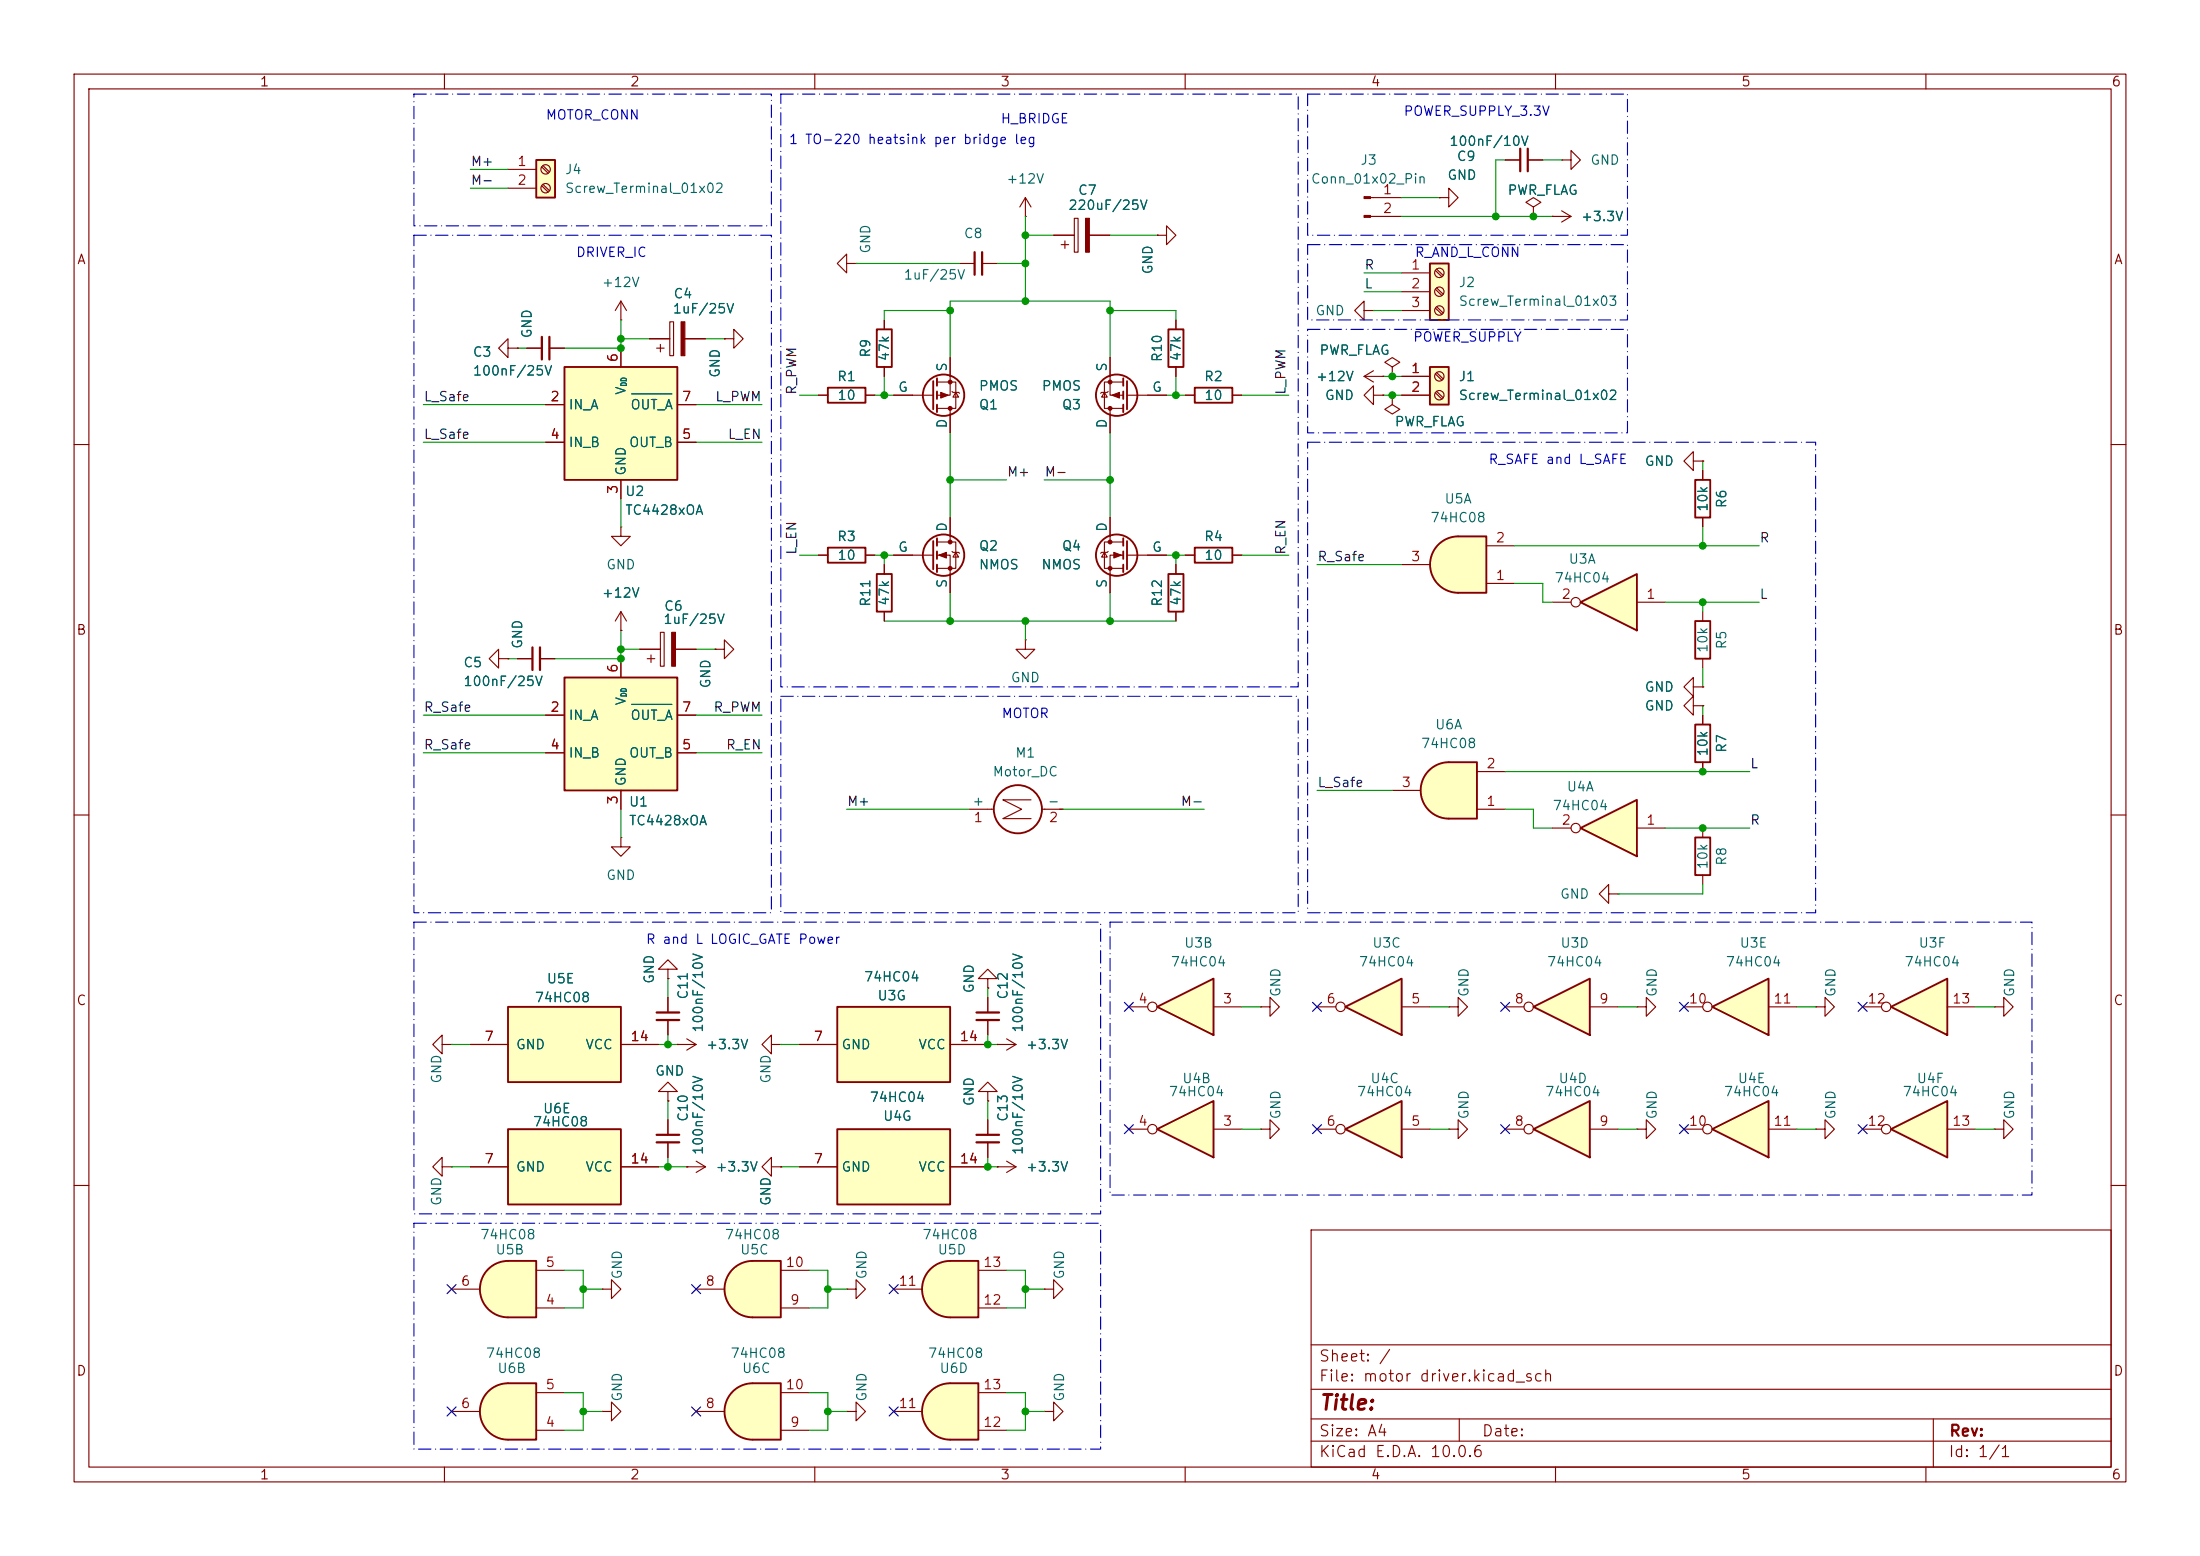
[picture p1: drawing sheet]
<svg xmlns="http://www.w3.org/2000/svg" width="297mm" height="210mm" viewBox="0 0 297 210" stroke-linecap="round" stroke-linejoin="round" font-family="sans-serif">
<g fill="none" stroke="#840000" stroke-width=".15">
<path d="M10 10h277v190h-277zM12 12h273v186h-273zM60 10v2M110 10v2M160 10v2M210 10v2M260 10v2M10 60h2M285 60h2M10 110h2M285 110h2M10 160h2"/>
<path d="M81.3 174h1.2v-1.3l1.3 1.3-1.3 1.3v-1.3M81.3 174h.1M177 166h108v32h-108zM285 160h2M60 198v2M110 198v2M160 198v2M177 194.5h108M177 191.5h108M177 187.5h108M177 181.5h108M197 191.5v3"/>
<path d="M210 198v2M260 198v2M261 191.5v6.5"/>
</g>
<path d="M76.2 91.4h15.2v15.3h-15.2z" fill="#ffffc2"/>
<path d="M76.2 91.4h15.2v15.3h-15.2z" fill="none" stroke="#840000" stroke-width=".25"/>
<g fill="none" stroke="#840000" stroke-width=".15">
<path d="M67.3 88.9v-1.3l-1.3 1.3 1.3 1.3v-1.3h1.3M68.6 88.9h.1M69.8 88.9h2.1M72.9 88.9h2M73.7 96.5h2.5M83.8 88.9v2.5M91.4 96.5h2.6M96.5 87.6h1.3v-1.2l1.3 1.2-1.3 1.3v-1.3M96.5 87.6h.1M73.7 101.6h2.5M83.8 113v1.3h1.3l-1.3 1.3-1.3-1.3h1.3M83.8 113h.1"/>
<path d="M83.8 106.7v2.5M91.4 101.6h2.6"/>
</g>
<path d="M85.3 95.1h5.4" fill="none" stroke="#006464" stroke-width=".15"/>
<path d="M71.9 87.4v3M72.9 87.4v3" fill="none" stroke="#840000" stroke-width=".3"/>
<path d="M98.9 187.8a3.8 3.8 0 0 1 2.7-1.1v7.6a3.8 3.8 0 0 1-3.5-2.3 3.8 3.8 0 0 1 .8-4.2z" fill="#ffffc2" stroke="#ffffc2" stroke-width=".14"/>
<path d="M101.6 186.7h3.8v7.6h-3.8z" fill="#ffffc2"/>
<path d="M98.9 187.8a3.8 3.8 0 0 1 2.7-1.1h3.8v7.6h-3.8a3.8 3.8 0 0 1-3.5-2.3 3.8 3.8 0 0 1 .8-4.2z" fill="none" stroke="#840000" stroke-width=".25"/>
<path d="M94 190.5h3.8M105.4 193h3.8M105.4 188h3.8" fill="none" stroke="#840000" stroke-width=".15"/>
<path d="M125.6 187.8a3.8 3.8 0 0 1 2.7-1.1v7.6a3.8 3.8 0 0 1-3.5-2.3 3.8 3.8 0 0 1 .8-4.2z" fill="#ffffc2" stroke="#ffffc2" stroke-width=".14"/>
<path d="M128.3 186.7h3.8v7.6h-3.8z" fill="#ffffc2"/>
<path d="M125.6 187.8a3.8 3.8 0 0 1 2.7-1.1h3.8v7.6h-3.8a3.8 3.8 0 0 1-3.5-2.3 3.8 3.8 0 0 1 .8-4.2z" fill="none" stroke="#840000" stroke-width=".25"/>
<path d="M120.6 190.5h3.9M132.1 193h3.8M132.1 188h3.8M141 190.5h1.2v-1.3l1.3 1.3-1.3 1.3v-1.3M141 190.5h.1" fill="none" stroke="#840000" stroke-width=".15"/>
<path d="M65.9 187.8a3.8 3.8 0 0 1 2.7-1.1v7.6a3.8 3.8 0 0 1-3.5-2.3 3.8 3.8 0 0 1 .8-4.2z" fill="#ffffc2" stroke="#ffffc2" stroke-width=".14"/>
<path d="M68.6 186.7h3.8v7.6h-3.8z" fill="#ffffc2"/>
<path d="M65.9 187.8a3.8 3.8 0 0 1 2.7-1.1h3.8v7.6h-3.8a3.8 3.8 0 0 1-3.5-2.3 3.8 3.8 0 0 1 .8-4.2z" fill="none" stroke="#840000" stroke-width=".25"/>
<path d="M61 190.5h3.8M72.4 193h3.8M72.4 188h3.8" fill="none" stroke="#840000" stroke-width=".15"/>
<path d="M65.9 171.3a3.8 3.8 0 0 1 2.7-1.1v7.6a3.8 3.8 0 0 1-3.5-2.4 3.8 3.8 0 0 1 .8-4.1z" fill="#ffffc2" stroke="#ffffc2" stroke-width=".14"/>
<path d="M68.6 170.2h3.8v7.6h-3.8z" fill="#ffffc2"/>
<path d="M65.9 171.3a3.8 3.8 0 0 1 2.7-1.1h3.8v7.6h-3.8a3.8 3.8 0 0 1-3.5-2.4 3.8 3.8 0 0 1 .8-4.1z" fill="none" stroke="#840000" stroke-width=".25"/>
<g fill="none" stroke="#840000" stroke-width=".15">
<path d="M86.4 87.6h2.8M87.4 88.9h1M87.9 88.4v1M89.2 85.3h.5v4.6h-.5zM91.2 87.6h2.8M59.7 157.5v-1.3l-1.3 1.3 1.3 1.3v-1.3h1.3M59.7 141v-1.3l-1.3 1.3 1.3 1.2v-1.2h1.3M61 157.5h.1M61 141h.1M61 174h3.8M72.4 176.5h3.8M72.4 171.5h3.8"/>
<path d="M81.3 190.5h1.2v-1.3l1.3 1.3-1.3 1.3v-1.3M81.3 190.5h.1"/>
</g>
<path d="M90.7 85.3h.5v4.6h-.5z" fill="#840000" stroke="#840000" stroke-width=".15"/>
<path d="M68.6 152.4h15.2v10.2h-15.2z" fill="#ffffc2"/>
<path d="M68.6 152.4h15.2v10.2h-15.2z" fill="none" stroke="#840000" stroke-width=".25"/>
<path d="M90.2 134.6v2.1M90.2 137.7v2M63.5 157.5h5.1M83.8 157.5h5.1M90.2 151.1v2.1M90.2 154.2v2" fill="none" stroke="#840000" stroke-width=".15"/>
<path d="M88.6 137.7h3.1M88.6 136.7h3.1M88.6 154.2h3.1M88.6 153.2h3.1" fill="none" stroke="#840000" stroke-width=".3"/>
<path d="M68.6 135.9h15.2v10.2h-15.2z" fill="#ffffc2"/>
<path d="M68.6 135.9h15.2v10.2h-15.2z" fill="none" stroke="#840000" stroke-width=".25"/>
<g fill="none" stroke="#840000" stroke-width=".15">
<path d="M138.4 29.2h.1M138.4 26.7l-.7 1.2M138.4 26.7l.8 1.2M138.4 26.7v2.5M90.2 130.8h1.2l-1.2-1.3-1.3 1.3h1.3v1.3M90.2 132.1h.1M133.3 134.6v2.1M133.3 137.7v2M63.5 141h5.1M83.8 141h5.1M90.2 147.3h1.2l-1.2-1.2-1.3 1.2h1.3v1.3M90.2 148.6h.1"/>
<path d="M134.6 141h.1M134.6 141h2.6M135.9 140.2l1.3 .8M137.2 141l-1.3 .7M170.2 152.4h1.2v-1.3l1.3 1.3-1.3 1.3v-1.3M170.2 152.4h.1"/>
</g>
<path d="M131.8 137.7h3.1M131.8 136.7h3.1" fill="none" stroke="#840000" stroke-width=".3"/>
<path d="M113 135.9h15.3v10.2h-15.3z" fill="#ffffc2"/>
<path d="M113 135.9h15.3v10.2h-15.3z" fill="none" stroke="#840000" stroke-width=".25"/>
<path d="M107.9 141h5.1M128.3 141h5" fill="none" stroke="#840000" stroke-width=".15"/>
<path d="M113 152.4h15.3v10.2h-15.3z" fill="#ffffc2"/>
<g fill="none" stroke="#840000" stroke-width=".25">
<path d="M111.8 73.9h5v2h-5zM118.4 77.5h2v5.1h-2zM113 152.4h15.3v10.2h-15.3z"/>
<circle cx="137.4" cy="109.2" r="3.3"/>
</g>
<g fill="none" stroke="#840000" stroke-width=".15">
<path d="M142.2 31.8h2.8M143.3 33h1M143.8 32.5v1M145 29.5h.5v4.5h-.5zM147.1 31.8h2.8M156.2 31.8h1.3v-1.3l1.2 1.3-1.2 1.2v-1.2M156.2 31.8h.1M83.8 71.1v1.3h1.3l-1.3 1.3-1.3-1.3h1.3M83.8 71.1h.1M110.5 74.9h1.3M116.8 74.9h1.3M119.4 76.2v1.3"/>
<path d="M119.4 82.6v1.2M138.4 86.4v1.2h1.3l-1.3 1.3-1.2-1.3h1.2M138.4 86.4h.1M130.8 109.2h3.4M139.2 108h-3.8l2.5 1.2-2.5 1.3h3.8M140.7 109.2h2.8M133.3 132.1h1.3l-1.3-1.3-1.2 1.3h1.2v1.3M133.3 133.4h.1M107.9 157.5h5.1M128.3 157.5h5M133.3 147.3h1.3l-1.3-1.2-1.2 1.2h1.2v1.3M133.3 148.6h.1"/>
<path d="M133.3 151.1v2.1M133.3 154.2v2M134.6 157.5h.1M134.6 157.5h2.6M135.9 156.7l1.3 .8M137.2 157.5l-1.3 .7M269.2 152.4h1.3v-1.3l1.3 1.3-1.3 1.3v-1.3M269.2 152.4h.1"/>
</g>
<path d="M131.8 154.2h3.1M131.8 153.2h3.1" fill="none" stroke="#840000" stroke-width=".3"/>
<path d="M146.6 29.5h.5v4.5h-.5z" fill="#840000" stroke="#840000" stroke-width=".15"/>
<path d="M76.2 49.5h15.2v15.3h-15.2z" fill="#ffffc2"/>
<path d="M76.2 49.5h15.2v15.3h-15.2z" fill="none" stroke="#840000" stroke-width=".25"/>
<path d="M73.7 54.6h2.5M73.7 59.7h2.5M83.8 47v2.5M91.4 54.6h2.6M91.4 59.7h2.6M83.8 64.8v2.5M83.8 85.1h.1M83.8 82.6v2.5M83.8 82.6l-.7 1.2M83.8 82.6l.8 1.2M228.6 95.3v-1.3l-1.3 1.3 1.3 1.2v-1.2h1.3M229.9 95.3h.1" fill="none" stroke="#840000" stroke-width=".15"/>
<path d="M85.3 53.2h5.4" fill="none" stroke="#006464" stroke-width=".15"/>
<path d="M193 35.6h2.6v7.6h-2.6z" fill="#ffffc2"/>
<path d="M193 35.6h2.6v7.6h-2.6zM228.9 83.8h2v5.1h-2z" fill="none" stroke="#840000" stroke-width=".25"/>
<g fill="none" stroke="#840000" stroke-width=".15">
<path d="M185 26.7h4.2M185 29.2h4.2M189.2 36.8h3.8M189.2 39.4h3.8M193.8 36.5l.8 .8M193.8 39l.8 .9M194 36.3l.8 .9M194 38.9l.8 .8M194.3 26.7h1.3v-1.3l1.2 1.3-1.2 1.2v-1.2M194.3 26.7h.1M184.1 41.9v-1.3l-1.2 1.3 1.2 1.3v-1.3h1.3M184.1 50.8l1.3 .8"/>
<path d="M184.1 50.8h2.6M185.4 41.9h.1M185.4 53.3v-1.2l-1.3 1.2 1.3 1.3v-1.3h1.3M185.4 50l-1.3 .8M186.7 50.8h.1M186.7 53.3h.1M188 53.3v1.3l1 .6-1 .7-1.1-.7 1.1-.6M188 53.3h.1M188 49.5l1-.6-1-.6-1.1 .6 1.1 .6v1.3M188 50.8h.1M189.2 41.9h3.8M193.8 41.6l.8 .8"/>
<path d="M194 41.4l.8 .8M228.6 92.7v-1.3l-1.3 1.3 1.3 1.3v-1.3h1.3M229.9 92.7h.1M229.9 82.6v1.2M229.9 88.9v1.3"/>
<circle cx="194.3" cy="39.4" r=".63"/>
<circle cx="194.3" cy="36.8" r=".63"/>
<circle cx="194.3" cy="41.9" r=".63"/>
</g>
<g fill="#840000" stroke="#840000" stroke-width=".15">
<path d="M184.1 26.5h.9v.3h-.9z"/>
<path d="M184.1 29.1h.9v.2h-.9z"/>
</g>
<path d="M193 49.5h2.6v5.1h-2.6z" fill="#ffffc2"/>
<path d="M193 49.5h2.6v5.1h-2.6zM228.9 97.8h2v5.1h-2z" fill="none" stroke="#840000" stroke-width=".25"/>
<g fill="none" stroke="#840000" stroke-width=".15">
<path d="M189.2 50.8h3.8M189.2 53.3h3.8M193.8 50.5l.8 .8M193.8 53l.8 .8M194 50.3l.8 .8M194 52.8l.8 .9M229.9 96.5v1.3M229.9 102.9v1.2"/>
<circle cx="194.3" cy="53.3" r=".63"/>
<circle cx="194.3" cy="50.8" r=".63"/>
</g>
<path d="M213.4 81.3l7.6-3.8v7.6z" fill="#ffffc2"/>
<path d="M213.4 81.3l7.6-3.8v7.6zM228.9 113h2v5.1h-2z" fill="none" stroke="#840000" stroke-width=".25"/>
<g fill="none" stroke="#840000" stroke-width=".15">
<path d="M209.5 81.3h2.6M221 81.3h3.8M229.9 111.8v1.2M229.9 118.1v1.3"/>
<circle cx="212.7" cy="81.3" r=".63"/>
</g>
<path d="M192.9 104a3.8 3.8 0 0 1 2.7-1.1v7.6a3.8 3.8 0 0 1-3.5-2.4 3.8 3.8 0 0 1 .8-4.1z" fill="#ffffc2" stroke="#ffffc2" stroke-width=".14"/>
<path d="M195.6 102.9h3.8v7.6h-3.8z" fill="#ffffc2"/>
<path d="M192.9 104a3.8 3.8 0 0 1 2.7-1.1h3.8v7.6h-3.8a3.8 3.8 0 0 1-3.5-2.4 3.8 3.8 0 0 1 .8-4.1z" fill="none" stroke="#840000" stroke-width=".25"/>
<path d="M188 106.7h3.8M199.4 109.2h3.8M199.4 104.1h3.8M217.2 120.7v-1.3l-1.3 1.3 1.3 1.2v-1.2h1.2M218.4 120.7h.1" fill="none" stroke="#840000" stroke-width=".15"/>
<path d="M213.4 111.8l7.6-3.8v7.6z" fill="#ffffc2"/>
<path d="M228.9 64.8h2v5.1h-2zM213.4 111.8l7.6-3.8v7.6z" fill="none" stroke="#840000" stroke-width=".25"/>
<g fill="none" stroke="#840000" stroke-width=".15">
<path d="M228.6 62.2v-1.2l-1.3 1.2 1.3 1.3v-1.3h1.3M229.9 62.2h.1M229.9 63.5v1.3M229.9 69.9v1.2M209.5 111.8h2.6M221 111.8h3.8"/>
<circle cx="212.7" cy="111.8" r=".63"/>
</g>
<path d="M194.2 73.5a3.8 3.8 0 0 1 2.6-1.1v7.6a3.8 3.8 0 0 1-3.5-2.3 3.8 3.8 0 0 1 .9-4.2z" fill="#ffffc2" stroke="#ffffc2" stroke-width=".14"/>
<path d="M196.8 72.4h3.9v7.6h-3.9z" fill="#ffffc2"/>
<path d="M194.2 73.5a3.8 3.8 0 0 1 2.6-1.1h3.9v7.6h-3.9a3.8 3.8 0 0 1-3.5-2.3 3.8 3.8 0 0 1 .9-4.2z" fill="none" stroke="#840000" stroke-width=".25"/>
<path d="M189.2 76.2h3.8M200.7 78.7h3.8M200.7 73.7h3.8M245.1 135.9h1.3v-1.3l1.2 1.3-1.2 1.3v-1.3M245.1 135.9h.1M269.2 135.9h1.3v-1.3l1.3 1.3-1.3 1.3v-1.3M269.2 135.9h.1" fill="none" stroke="#840000" stroke-width=".15"/>
<path d="M207 135.9l7.6-3.8v7.6z" fill="#ffffc2"/>
<path d="M207 135.9l7.6-3.8v7.6z" fill="none" stroke="#840000" stroke-width=".25"/>
<g fill="none" stroke="#840000" stroke-width=".15">
<path d="M203.2 135.9h2.5M214.6 135.9h3.8M221 152.4h1.2v-1.3l1.3 1.3-1.3 1.3v-1.3M221 152.4h.1"/>
<circle cx="206.4" cy="135.9" r=".63"/>
</g>
<path d="M231.1 152.4l7.7-3.8v7.6z" fill="#ffffc2"/>
<path d="M231.1 152.4l7.7-3.8v7.6z" fill="none" stroke="#840000" stroke-width=".25"/>
<g fill="none" stroke="#840000" stroke-width=".15">
<path d="M227.3 152.4h2.6M238.8 152.4h3.8"/>
<circle cx="230.5" cy="152.4" r=".63"/>
</g>
<path d="M207 152.4l7.6-3.8v7.6z" fill="#ffffc2"/>
<path d="M207 152.4l7.6-3.8v7.6z" fill="none" stroke="#840000" stroke-width=".25"/>
<g fill="none" stroke="#840000" stroke-width=".15">
<path d="M221 135.9h1.2v-1.3l1.3 1.3-1.3 1.3v-1.3M221 135.9h.1M203.2 152.4h2.5M214.6 152.4h3.8"/>
<circle cx="206.4" cy="152.4" r=".63"/>
</g>
<path d="M231.1 135.9l7.7-3.8v7.6z" fill="#ffffc2"/>
<path d="M231.1 135.9l7.7-3.8v7.6z" fill="none" stroke="#840000" stroke-width=".25"/>
<g fill="none" stroke="#840000" stroke-width=".15">
<path d="M227.3 135.9h2.6M238.8 135.9h3.8M245.1 152.4h1.3v-1.3l1.2 1.3-1.2 1.3v-1.3M245.1 152.4h.1"/>
<circle cx="230.5" cy="135.9" r=".63"/>
</g>
<path d="M255.3 152.4l7.6-3.8v7.6z" fill="#ffffc2"/>
<path d="M255.3 152.4l7.6-3.8v7.6z" fill="none" stroke="#840000" stroke-width=".25"/>
<g fill="none" stroke="#840000" stroke-width=".15">
<path d="M251.5 152.4h2.5M262.9 152.4h3.8M114.3 190.5h1.3v-1.3l1.2 1.3-1.2 1.3v-1.3M114.3 190.5h.1"/>
<circle cx="254.6" cy="152.4" r=".63"/>
</g>
<path d="M255.3 135.9l7.6-3.8v7.6z" fill="#ffffc2"/>
<path d="M255.3 135.9l7.6-3.8v7.6z" fill="none" stroke="#840000" stroke-width=".25"/>
<g fill="none" stroke="#840000" stroke-width=".15">
<path d="M251.5 135.9h2.5M262.9 135.9h3.8"/>
<circle cx="254.6" cy="135.9" r=".63"/>
</g>
<path d="M181.6 152.4l7.6-3.8v7.6z" fill="#ffffc2"/>
<path d="M181.6 152.4l7.6-3.8v7.6z" fill="none" stroke="#840000" stroke-width=".25"/>
<g fill="none" stroke="#840000" stroke-width=".15">
<path d="M177.8 152.4h2.5M189.2 152.4h3.8M195.6 152.4h1.2v-1.3l1.3 1.3-1.3 1.3v-1.3M195.6 152.4h.1"/>
<circle cx="181" cy="152.4" r=".63"/>
</g>
<path d="M181.6 135.9l7.6-3.8v7.6z" fill="#ffffc2"/>
<g fill="none" stroke="#840000" stroke-width=".25">
<path d="M111.8 52.3h5v2.1h-5zM126 51.4v3.8M126.5 51.1v1M126.5 52.8v1M126.5 54.6v1M161.3 52.3h5.1v2.1h-5.1zM126 73v3.8M126.5 72.6v1.1M126.5 74.4v1M126.5 76.2v1M157.7 77.5h2.1v5.1h-2.1zM161.3 73.9h5.1v2h-5.1z"/>
<path d="M181.6 135.9l7.6-3.8v7.6z"/>
<circle cx="127.4" cy="53.3" r="2.79"/>
<circle cx="127.4" cy="74.9" r="2.79"/>
</g>
<g fill="none" stroke="#840000" stroke-width=".15">
<path d="M203.2 21.6h2M206.2 21.6h2.1M207 27.9l1-.6-1-.6-1 .6 1 .6v1.3M207 29.2h.1M209.5 29.2h.1M209.5 29.2h2.6M210.8 21.6h1.3v-1.3l1.3 1.3-1.3 1.3v-1.3M210.8 21.6h.1M210.8 28.4l1.3 .8M212.1 29.2l-1.3 .8M110.5 53.3h1.3M116.8 53.3h1.3"/>
<path d="M120.6 53.3h5.4M126.5 51.6h2.5v3.5h-2.5M128.3 48.3v5h-1.8M128.3 55.1v3.3M128.5 52.8l.2 .2h.7l.1 .1M129 53l.4 .6h-.7zM160 53.3h1.3M166.4 53.3h1.2M120.6 74.9h5.4M126.5 73.2h2.5v3.5h-2.5M126.5 74.9h1.8v5.1M128.3 69.9v3.3"/>
<path d="M128.5 74.4l.2 .1h.7l.1 .2M129 74.5l.4 .7h-.7zM158.7 76.2v1.3M160 74.9h1.3M166.4 74.9h1.2M158.7 82.6v1.2M177.8 135.9h2.5M189.2 135.9h3.8M195.6 135.9h1.2v-1.3l1.3 1.3-1.3 1.3v-1.3M195.6 135.9h.1"/>
<circle cx="181" cy="135.9" r=".63"/>
</g>
<path d="M205.2 20.1v3M206.2 20.1v3" fill="none" stroke="#840000" stroke-width=".3"/>
<g fill="#840000" stroke="#840000" stroke-width=".15">
<path d="M126.7 74.9l1.1-.4v.8z"/>
<path d="M127 53l1 .3-1 .4z"/>
<circle cx="128.3" cy="73.2" r=".25"/>
<circle cx="128.3" cy="76.7" r=".25"/>
<circle cx="128.3" cy="55.1" r=".25"/>
<circle cx="128.3" cy="51.6" r=".25"/>
</g>
<path d="M72.4 21.6h2.5v5.1h-2.5z" fill="#ffffc2"/>
<g fill="none" stroke="#840000" stroke-width=".25">
<path d="M72.4 21.6h2.5v5.1h-2.5zM151.6 51.1v1M151.6 52.8v1M151.6 54.6v1M152.1 51.4v3.8M157.7 44.5h2.1v5h-2.1z"/>
<circle cx="150.7" cy="53.3" r="2.79"/>
</g>
<g fill="none" stroke="#840000" stroke-width=".15">
<path d="M68.6 22.9h3.8M68.6 25.4h3.8M73.1 22.5l.9 .9M73.1 25.1l.9 .8M73.3 22.4l.9 .8M73.3 24.9l.9 .8M149.1 53l.4 .6h-.8zM149.6 52.8l-.1 .2h-.8l-.1 .1M149.9 48.3v5h1.7M149.9 55.1v3.3M151.6 51.6h-2.5v3.5h2.5M152.1 53.3h5.4"/>
<path d="M158.7 43.2v1.3M158.7 49.5v1.3"/>
<circle cx="73.7" cy="22.9" r=".63"/>
<circle cx="73.7" cy="25.4" r=".63"/>
</g>
<g fill="#840000" stroke="#840000" stroke-width=".15">
<path d="M150.1 53.3l1-.3v.7z"/>
<circle cx="149.9" cy="55.1" r=".25"/>
<circle cx="149.9" cy="51.6" r=".25"/>
</g>
<path d="M156.2 152.4l7.6-3.8v7.6z" fill="#ffffc2"/>
<g fill="none" stroke="#840000" stroke-width=".25">
<path d="M151.6 72.6v1.1M151.6 74.4v1M151.6 76.2v1M152.1 73v3.8M156.2 152.4l7.6-3.8v7.6z"/>
<circle cx="150.7" cy="74.9" r="2.79"/>
</g>
<g fill="none" stroke="#840000" stroke-width=".15">
<path d="M83.8 43.2h.1M83.8 40.6l-.7 1.3M83.8 40.6l.8 1.3M83.8 40.6v2.6M87.6 45.7h2.8M88.6 47h1.1M89.2 46.5v1M90.4 43.4h.5v4.6h-.5zM92.5 45.7h2.7M97.8 45.7h1.3v-1.2l1.2 1.2-1.2 1.3v-1.3M97.8 45.7h.1M149.1 74.5l.4 .7h-.8z"/>
<path d="M149.6 74.4l-.1 .1h-.8l-.1 .2M149.9 69.9v3.3M151.6 73.2h-2.5v3.5h2.5M151.6 74.9h-1.7v5.1M152.1 74.9h5.4M152.4 152.4h2.5M163.8 152.4h3.8"/>
<circle cx="155.6" cy="152.4" r=".63"/>
</g>
<g fill="#840000" stroke="#840000" stroke-width=".15">
<path d="M150.4 74.5l1 .4-1 .4z"/>
<path d="M91.9 43.4h.6v4.6h-.6z"/>
<circle cx="149.9" cy="73.2" r=".25"/>
<circle cx="149.9" cy="76.7" r=".25"/>
</g>
<path d="M125.6 171.3a3.8 3.8 0 0 1 2.7-1.1v7.6a3.8 3.8 0 0 1-3.5-2.4 3.8 3.8 0 0 1 .8-4.1z" fill="#ffffc2" stroke="#ffffc2" stroke-width=".14"/>
<path d="M128.3 170.2h3.8v7.6h-3.8z" fill="#ffffc2"/>
<path d="M118.4 44.5h2v5h-2zM125.6 171.3a3.8 3.8 0 0 1 2.7-1.1h3.8v7.6h-3.8a3.8 3.8 0 0 1-3.5-2.4 3.8 3.8 0 0 1 .8-4.1z" fill="none" stroke="#840000" stroke-width=".25"/>
<path d="M114.3 35.6v-1.3l-1.3 1.3 1.3 1.2v-1.2h1.3M115.6 35.6h.1M129.5 35.6h2.1M132.6 35.6h2M119.4 43.2v1.3M119.4 49.5v1.3M120.6 174h3.9M132.1 176.5h3.8M132.1 171.5h3.8M141 174h1.2v-1.3l1.3 1.3-1.3 1.3v-1.3M141 174h.1" fill="none" stroke="#840000" stroke-width=".15"/>
<path d="M131.6 34v3.1M132.6 34v3.1" fill="none" stroke="#840000" stroke-width=".3"/>
<path d="M156.2 135.9l7.6-3.8v7.6z" fill="#ffffc2"/>
<path d="M156.2 135.9l7.6-3.8v7.6z" fill="none" stroke="#840000" stroke-width=".25"/>
<g fill="none" stroke="#840000" stroke-width=".15">
<path d="M68.6 47v-1.3l-1.3 1.3 1.3 1.3v-1.3h1.2M69.8 47h.1M71.1 47h2.1M74.2 47h2M152.4 135.9h2.5M163.8 135.9h3.8M170.2 135.9h1.2v-1.3l1.3 1.3-1.3 1.3v-1.3M170.2 135.9h.1M91.4 141h.1M91.4 141h2.6M92.7 140.2l1.3 .8M94 141l-1.3 .7"/>
<path d="M104.1 157.5v-1.3l-1.2 1.3 1.2 1.3v-1.3h1.3M105.4 157.5h.1M114.3 174h1.3v-1.3l1.2 1.3-1.2 1.3v-1.3M114.3 174h.1"/>
<circle cx="155.6" cy="135.9" r=".63"/>
</g>
<path d="M73.2 45.5v3M74.2 45.5v3" fill="none" stroke="#840000" stroke-width=".3"/>
<path d="M98.9 171.3a3.8 3.8 0 0 1 2.7-1.1v7.6a3.8 3.8 0 0 1-3.5-2.4 3.8 3.8 0 0 1 .8-4.1z" fill="#ffffc2" stroke="#ffffc2" stroke-width=".14"/>
<path d="M101.6 170.2h3.8v7.6h-3.8z" fill="#ffffc2"/>
<path d="M98.9 171.3a3.8 3.8 0 0 1 2.7-1.1h3.8v7.6h-3.8a3.8 3.8 0 0 1-3.5-2.4 3.8 3.8 0 0 1 .8-4.1z" fill="none" stroke="#840000" stroke-width=".25"/>
<g fill="none" stroke="#840000" stroke-width=".15">
<path d="M142.2 31.8h2.8M147.1 31.8h2.8M156.2 31.8h.1M194.3 26.7h.1M203.2 21.6h2M206.2 21.6h2.1M207 29.2h.1M209.5 29.2h.1M69.8 47h.1M71.1 47h2.1M73.7 54.6h2.5M73.7 59.7h2.5"/>
<path d="M74.2 47h2M83.8 47v2.5M87.6 45.7h2.8M91.4 54.6h2.6M91.4 59.7h2.6M92.5 45.7h2.7M97.8 45.7h.1M110.5 53.3h1.3M116.8 53.3h1.3M119.4 43.2v1.3M119.4 49.5v1.3M120.6 53.3h2.6"/>
<path d="M128.3 48.3v2.5M128.3 55.9v2.5M149.9 48.3v2.5M149.9 55.9v2.5M154.9 53.3h2.6M158.7 43.2v1.3M158.7 49.5v1.3M160 53.3h1.3M166.4 53.3h1.2M186.7 50.8h.1M186.7 53.3h.1M188 53.3h.1"/>
<path d="M188 50.8h.1M189.2 53.3h3.8M189.2 50.8h3.8M83.8 64.8v2.5M110.5 74.9h1.3M116.8 74.9h1.3M119.4 76.2v1.3M120.6 74.9h2.6M128.3 69.9v2.5M128.3 77.5v2.5M149.9 69.9v2.5M149.9 77.5v2.5"/>
<path d="M154.9 74.9h2.6M158.7 76.2v1.3M160 74.9h1.3M166.4 74.9h1.2M229.9 62.2h.1M229.9 63.5v1.3M229.9 69.9v1.2M68.6 88.9h.1M69.8 88.9h2.1M72.9 88.9h2M73.7 96.5h2.5M83.8 85.1h.1"/>
<path d="M83.8 88.9v2.5M86.4 87.6h2.8M91.2 87.6h2.8M91.4 96.5h2.6M96.5 87.6h.1M119.4 82.6v1.2M158.7 82.6v1.2M229.9 92.7h.1M229.9 95.3h.1M229.9 96.5v1.3M73.7 101.6h2.5M83.8 106.7v2.5"/>
<path d="M91.4 101.6h2.6M229.9 102.9v1.2M90.2 132.1h.1M90.2 134.6v2.1M90.2 137.7v2M133.3 133.4h.1M133.3 134.6v2.1M133.3 137.7v2M63.5 157.5h5.1M63.5 141h5.1M83.8 157.5h5.1M83.8 141h5.1"/>
<path d="M90.2 148.6h.1M90.2 151.1v2.1M90.2 154.2v2M91.4 141h.1M92.7 157.5h.1M92.7 157.5h2.5M94 156.7l1.2 .8M95.2 157.5l-1.2 .7M104.1 141v-1.3l-1.2 1.3 1.2 1.2v-1.2h1.3M105.4 141h.1M105.4 157.5h.1M107.9 157.5h5.1"/>
<path d="M107.9 141h5.1M128.3 157.5h5M128.3 141h5M133.3 148.6h.1M133.3 151.1v2.1M133.3 154.2v2M134.6 141h.1M134.6 157.5h.1M94 174h3.8M105.4 176.5h3.8M105.4 171.5h3.8"/>
</g>
<g fill="none" stroke="#009600" stroke-width=".15">
<path d="M63.5 25.4h5.1M63.5 22.9h5.1M115.6 35.6h13.9M134.6 35.6h3.8M138.4 31.8h3.8M138.4 29.2v11.4M149.9 31.8h6.3M184.1 36.8h5.1M184.1 39.4h5.1M189.2 29.2h20.3M189.2 26.7h5.1M203.2 21.6h-1.3v7.6"/>
<path d="M208.3 21.6h2.5M57.1 59.7h16.6M57.1 54.6h16.6M69.8 47h1.3M83.8 45.7h3.8M83.8 43.2v3.8h-7.6M94 59.7h8.9M94 54.6h8.9M95.2 45.7h2.6M107.9 53.3h2.6M118.1 53.3h2.5M119.4 50.8v2.5"/>
<path d="M128.3 48.3v-7.7h21.6v7.7M128.3 41.9h-8.9v1.3M128.3 58.4v11.5M149.9 41.9h8.8v1.3M149.9 58.4v11.5M157.5 53.3h2.5M158.7 50.8v2.5M167.6 53.3h6.4M185.4 41.9h3.8M186.7 53.3h2.5M186.7 50.8h2.5M83.8 67.3v3.8"/>
<path d="M107.9 74.9h2.6M118.1 74.9h2.5M119.4 74.9v1.3M128.3 64.8h7.6M141 64.8h8.9M157.5 74.9h2.5M158.7 74.9v1.3M167.6 74.9h6.4M177.8 76.2h11.4M204.5 73.7h33M204.5 78.7h3.8v2.6h1.2M229.9 62.2v1.3"/>
<path d="M229.9 71.1v2.6M57.1 96.5h16.6M68.6 88.9h1.2M83.8 85.1v3.8h-8.9M83.8 87.6h2.6M94 96.5h8.9M94 87.6h2.5M119.4 83.8h39.3M128.3 80v3.8M138.4 83.8v2.6M149.9 80v3.8M224.8 81.3h12.7"/>
<path d="M229.9 81.3v1.3M229.9 90.2v2.5M229.9 95.3v1.2M57.1 101.6h16.6M83.8 109.2v3.8M94 101.6h8.9M114.3 109.2h16.5M143.5 109.2h19.1M177.8 106.7h10.2M203.2 104.1h33M203.2 109.2h3.8v2.6h2.5M224.8 111.8h11.4"/>
<path d="M229.9 119.4v1.3h-11.5M90.2 132.1v2.5M90.2 139.7v1.3M133.3 139.7v1.3h1.3M133.3 133.4v1.2M167.6 135.9h2.6M193 135.9h2.6M218.4 135.9h2.6M242.6 135.9h2.5M266.7 135.9h2.5M61 141h2.5M61 157.5h2.5"/>
<path d="M88.9 141h2.5M88.9 157.5h3.8M90.2 148.6v2.5M90.2 156.2v1.3M105.4 141h2.5M105.4 157.5h2.5M133.3 156.2v1.3h1.3M133.3 148.6v2.5M167.6 152.4h2.6M193 152.4h2.6M218.4 152.4h2.6M242.6 152.4h2.5"/>
<path d="M266.7 152.4h2.5M76.2 171.5h2.5v5h-2.5M78.7 174h2.6M109.2 171.5h2.6v5h-2.6M111.8 174h2.5M135.9 171.5h2.5v5h-2.5M138.4 174h2.6M76.2 188h2.5v5h-2.5M78.7 190.5h2.6M109.2 188h2.6v5h-2.6M111.8 190.5h2.5M135.9 188h2.5v5h-2.5"/>
<path d="M138.4 190.5h2.6"/>
</g>
<g fill="none" stroke="#000084" stroke-width=".15">
<path d="M151.8 135.3l1.2 1.2M153 135.3l-1.2 1.2M177.2 135.3l1.2 1.2M178.4 135.3l-1.2 1.2M202.6 135.3l1.2 1.2M203.8 135.3l-1.2 1.2M226.7 135.3l1.2 1.2M227.9 135.3l-1.2 1.2M250.9 135.3l1.2 1.2M252.1 135.3l-1.2 1.2M151.8 151.8l1.2 1.2M153 151.8l-1.2 1.2"/>
<path d="M177.2 151.8l1.2 1.2M178.4 151.8l-1.2 1.2M202.6 151.8l1.2 1.2M203.8 151.8l-1.2 1.2M226.7 151.8l1.2 1.2M227.9 151.8l-1.2 1.2M250.9 151.8l1.2 1.2M252.1 151.8l-1.2 1.2M60.4 173.4l1.2 1.2M61.6 173.4l-1.2 1.2M93.4 173.4l1.2 1.2M94.6 173.4l-1.2 1.2"/>
<path d="M120 173.4l1.3 1.2M121.3 173.4l-1.3 1.2M60.4 189.9l1.2 1.2M61.6 189.9l-1.2 1.2M93.4 189.9l1.2 1.2M94.6 189.9l-1.2 1.2M120 189.9l1.3 1.2M121.3 189.9l-1.3 1.2"/>
</g>
<path d="M55.9 12.7h48.2v17.8h-48.2zM105.4 12.7h69.9v80h-69.9zM176.5 12.7h43.2v19.1h-43.2zM55.9 31.8h48.2v91.4h-48.2zM176.5 33h43.2v10.2h-43.2zM176.5 44.5h43.2v13.9h-43.2zM176.5 59.7h68.6v63.5h-68.6zM105.4 94h69.9v29.2h-69.9zM55.9 124.5h92.7v39.3h-92.7zM149.9 124.5h124.4v36.8h-124.4zM55.9 165.1h92.7v30.5h-92.7z" fill="none" stroke="#0000c2" stroke-width=".15" stroke-dasharray="1.7 .6 0 .6"/>
<path d="M85.3 53.2h5.4M85.3 95.1h5.4" fill="none" stroke="#006464" stroke-width=".15"/>
<g fill="#009600" stroke="#009600" stroke-width=".14">
<circle cx="128.3" cy="83.8" r=".46"/>
<circle cx="119.4" cy="74.9" r=".46"/>
<circle cx="149.9" cy="64.8" r=".46"/>
<circle cx="149.9" cy="41.9" r=".46"/>
<circle cx="119.4" cy="53.3" r=".46"/>
<circle cx="128.3" cy="64.8" r=".46"/>
<circle cx="158.7" cy="53.3" r=".46"/>
<circle cx="138.4" cy="31.8" r=".46"/>
<circle cx="158.7" cy="74.9" r=".46"/>
<circle cx="128.3" cy="41.9" r=".46"/>
<circle cx="138.4" cy="35.6" r=".46"/>
<circle cx="138.4" cy="40.6" r=".46"/>
<circle cx="138.4" cy="174" r=".46"/>
<circle cx="138.4" cy="190.5" r=".46"/>
<circle cx="111.8" cy="190.5" r=".46"/>
<circle cx="133.3" cy="141" r=".46"/>
<circle cx="133.3" cy="157.5" r=".46"/>
<circle cx="149.9" cy="83.8" r=".46"/>
<circle cx="138.4" cy="83.8" r=".46"/>
<circle cx="83.8" cy="87.6" r=".46"/>
<circle cx="83.8" cy="47" r=".46"/>
<circle cx="83.8" cy="45.7" r=".46"/>
<circle cx="83.8" cy="88.9" r=".46"/>
<circle cx="90.2" cy="141" r=".46"/>
<circle cx="78.7" cy="190.5" r=".46"/>
<circle cx="78.7" cy="174" r=".46"/>
<circle cx="111.8" cy="174" r=".46"/>
<circle cx="90.2" cy="157.5" r=".46"/>
<circle cx="201.9" cy="29.2" r=".46"/>
<circle cx="207" cy="29.2" r=".46"/>
<circle cx="188" cy="50.8" r=".46"/>
<circle cx="229.9" cy="104.1" r=".46"/>
<circle cx="229.9" cy="111.8" r=".46"/>
<circle cx="229.9" cy="81.3" r=".46"/>
<circle cx="229.9" cy="73.7" r=".46"/>
<circle cx="188" cy="53.3" r=".46"/>
</g>
<text font-size="2" fill="#840000" x="178" y="190.8">Title:</text>
<g font-size="1.5" fill="#840000">
<text x="178" y="184.1">Sheet: /</text>
<text x="178" y="186.8">File: motor driver.kicad_sch</text>
<text x="178" y="197">KiCad E.D.A. 10.0.6</text>
<text x="178" y="194.2">Size: A4</text>
<text x="200" y="194.2">Date:</text>
<text x="263" y="197">Id: 1/1</text>
<text x="263" y="194.2">Rev:</text>
</g>
<g font-size="1.3" fill="#840000">
<text x="35" y="12">1</text>
<text x="85" y="12">2</text>
<text x="135" y="12">3</text>
<text x="185" y="12">4</text>
<text x="235" y="12">5</text>
<text x="285" y="12">6</text>
<text x="10.3" y="36">A</text>
<text x="285.3" y="36">A</text>
<text x="10.2" y="86">B</text>
<text x="285.2" y="86">B</text>
<text x="10.2" y="136">C</text>
<text x="285.2" y="136">C</text>
<text x="10.2" y="186">D</text>
<text x="285.2" y="186">D</text>
<text x="35" y="200">1</text>
<text x="85" y="200">2</text>
<text x="135" y="200">3</text>
<text x="185" y="200">4</text>
<text x="235" y="200">5</text>
<text x="285" y="200">6</text>
</g>
<g font-size="1.3" fill="#0000c2">
<text x="73.6" y="16.5">MOTOR_CONN</text>
<text x="135" y="17">H_BRIDGE</text>
<text x="189.4" y="16">POWER_SUPPLY_3.3V</text>
<text x="106.4" y="19.8">1 TO-220 heatsink per bridge leg</text>
<text x="77.7" y="35">DRIVER_IC</text>
<text x="190.9" y="35">R_AND_L_CONN</text>
<text x="190.7" y="46.4">POWER_SUPPLY</text>
<text x="200.9" y="62.9">R_SAFE and L_SAFE</text>
<text x="135.1" y="97.2">MOTOR</text>
<text x="87.1" y="127.7">R and L LOGIC_GATE Power</text>
</g>
<g font-size="1.3" fill="#0f0f0f">
<text x="63.5" y="22.7">M+</text>
<text x="63.5" y="25.3">M-</text>
<text x="184.1" y="39.2">L</text>
<text x="184.1" y="36.7">R</text>
<text x="107.8" y="53.4" transform="rotate(-90 107.8 53.4)">R_PWM</text>
<text x="173.9" y="53.4" transform="rotate(-90 173.9 53.4)">L_PWM</text>
<text x="57.1" y="59.6">L_Safe</text>
<text x="57.1" y="54.5">L_Safe</text>
<text x="96.5" y="54.5">L_PWM</text>
<text x="98.2" y="59.6">L_EN</text>
<text x="135.9" y="64.6">M+</text>
<text x="140.9" y="64.6">M-</text>
<text x="107.8" y="75" transform="rotate(-90 107.8 75)">L_EN</text>
<text x="173.9" y="75" transform="rotate(-90 173.9 75)">R_EN</text>
<text x="177.8" y="76.1">R_Safe</text>
<text x="237.5" y="73.5">R</text>
<text x="237.5" y="81.2">L</text>
<text x="57.1" y="96.4">R_Safe</text>
<text x="57.1" y="101.5">R_Safe</text>
<text x="96.2" y="96.4">R_PWM</text>
<text x="97.9" y="101.5">R_EN</text>
<text x="177.8" y="106.6">L_Safe</text>
<text x="236.2" y="104">L</text>
<text x="114.3" y="109.1">M+</text>
<text x="159.3" y="109.1">M-</text>
<text x="236.2" y="111.6">R</text>
</g>
<g font-size="1.3" fill="#a90000">
<text x="69.8" y="22.7">1</text>
<text x="69.8" y="25.3">2</text>
<text x="186.6" y="26.5">1</text>
<text x="186.6" y="29.1">2</text>
<text x="190.4" y="36.7">1</text>
<text x="190.4" y="39.2">2</text>
<text x="190.4" y="41.8">3</text>
<text x="83.7" y="49" transform="rotate(-90 83.7 49)">6</text>
<text x="190.4" y="50.7">1</text>
<text x="190.4" y="53.2">2</text>
<text x="74.2" y="54.5">2</text>
<text x="74.2" y="59.6">4</text>
<text x="92" y="59.6">5</text>
<text x="92" y="54.5">7</text>
<text x="83.7" y="66.8" transform="rotate(-90 83.7 66.8)">3</text>
<text x="190.4" y="76.1">3</text>
<text x="201.8" y="73.5">2</text>
<text x="201.8" y="78.6">1</text>
<text x="210.7" y="81.1">2</text>
<text x="222.2" y="81.1">1</text>
<text x="83.7" y="90.9" transform="rotate(-90 83.7 90.9)">6</text>
<text x="74.2" y="96.4">2</text>
<text x="74.2" y="101.5">4</text>
<text x="92" y="101.5">5</text>
<text x="92" y="96.4">7</text>
<text x="189.1" y="106.5">3</text>
<text x="200.6" y="104">2</text>
<text x="83.7" y="108.7" transform="rotate(-90 83.7 108.7)">3</text>
<text x="131.3" y="111.3">1</text>
<text x="141.5" y="111.3">2</text>
<text x="200.6" y="109.1">1</text>
<text x="210.7" y="111.6">2</text>
<text x="222.2" y="111.6">1</text>
<text x="153.6" y="135.8">4</text>
<text x="165" y="135.8">3</text>
<text x="179" y="135.8">6</text>
<text x="190.4" y="135.8">5</text>
<text x="204.4" y="135.8">8</text>
<text x="215.8" y="135.8">9</text>
<text x="227.9" y="135.8">10</text>
<text x="239.3" y="135.8">11</text>
<text x="252" y="135.8">12</text>
<text x="263.5" y="135.8">13</text>
<text x="65.3" y="140.8">7</text>
<text x="85" y="140.8">14</text>
<text x="109.8" y="140.8">7</text>
<text x="129.5" y="140.8">14</text>
<text x="153.6" y="152.3">4</text>
<text x="165" y="152.3">3</text>
<text x="179" y="152.3">6</text>
<text x="190.4" y="152.3">5</text>
<text x="204.4" y="152.3">8</text>
<text x="215.8" y="152.3">9</text>
<text x="227.9" y="152.3">10</text>
<text x="239.3" y="152.3">11</text>
<text x="252" y="152.3">12</text>
<text x="263.5" y="152.3">13</text>
<text x="65.3" y="157.3">7</text>
<text x="85" y="157.3">14</text>
<text x="109.8" y="157.3">7</text>
<text x="129.5" y="157.3">14</text>
<text x="62.1" y="173.9">6</text>
<text x="73.6" y="171.3">5</text>
<text x="95.2" y="173.9">8</text>
<text x="106" y="171.3">10</text>
<text x="121.2" y="173.9">11</text>
<text x="132.6" y="171.3">13</text>
<text x="73.6" y="176.4">4</text>
<text x="106.6" y="176.4">9</text>
<text x="132.6" y="176.4">12</text>
<text x="62.1" y="190.4">6</text>
<text x="73.6" y="187.8">5</text>
<text x="95.2" y="190.4">8</text>
<text x="106" y="187.8">10</text>
<text x="121.2" y="190.4">11</text>
<text x="132.6" y="187.8">13</text>
<text x="73.6" y="192.9">4</text>
<text x="106.6" y="192.9">9</text>
<text x="132.6" y="192.9">12</text>
</g>
<g font-size="1.3" fill="#006464">
<text x="76.2" y="23.8">J4</text>
<text x="183.6" y="22.6">J3</text>
<text x="195.6" y="20">100nF/10V</text>
<text x="196.6" y="22">C9</text>
<text x="214.6" y="22.6">GND</text>
<text x="76.2" y="26.4">Screw_Terminal_01x02</text>
<text x="135.8" y="25.1">+12V</text>
<text x="144.1" y="28.6">220uF/25V</text>
<text x="145.4" y="26.6">C7</text>
<text x="176.9" y="25.1">Conn_01x02_Pin</text>
<text x="195.3" y="24.6">GND</text>
<text x="203.4" y="26.6">PWR_FLAG</text>
<text x="117.8" y="34.3" transform="rotate(-90 117.8 34.3)">GND</text>
<text x="130" y="32.5">C8</text>
<text x="213.3" y="30.2">+3.3V</text>
<text x="81.2" y="39.1">+12V</text>
<text x="90.8" y="40.6">C4</text>
<text x="121.9" y="38">1uF/25V</text>
<text x="155.9" y="37.1" transform="rotate(-90 155.9 37.1)">GND</text>
<text x="196.8" y="39.1">J2</text>
<text x="196.8" y="41.6">Screw_Terminal_01x03</text>
<text x="72.1" y="45.8" transform="rotate(-90 72.1 45.8)">GND</text>
<text x="90.7" y="42.6">1uF/25V</text>
<text x="177.5" y="42.9">GND</text>
<text x="63.7" y="48.5">C3</text>
<text x="63.7" y="51">100nF/25V</text>
<text x="84.8" y="53.4" transform="rotate(-90 84.8 53.4)">V</text>
<text x="97.5" y="51.1" transform="rotate(-90 97.5 51.1)">GND</text>
<text x="112.9" y="51.8">R1</text>
<text x="117.8" y="48.4" transform="rotate(-90 117.8 48.4)">R9</text>
<text x="120.3" y="48.8" transform="rotate(-90 120.3 48.8)">47k</text>
<text x="121.2" y="53.2">G</text>
<text x="128.1" y="50.3" transform="rotate(-90 128.1 50.3)">S</text>
<text x="132.1" y="53">PMOS</text>
<text x="140.6" y="53">PMOS</text>
<text x="149.7" y="50.3" transform="rotate(-90 149.7 50.3)">S</text>
<text x="155.4" y="53.2">G</text>
<text x="157.2" y="49" transform="rotate(-90 157.2 49)">R10</text>
<text x="159.7" y="48.8" transform="rotate(-90 159.7 48.8)">47k</text>
<text x="162.5" y="51.8">R2</text>
<text x="177.6" y="51.8">+12V</text>
<text x="178" y="48.2">PWR_FLAG</text>
<text x="196.8" y="51.8">J1</text>
<text x="76.7" y="55.6">IN_A</text>
<text x="85" y="55.6">OUT_A</text>
<text x="113" y="54.3">10</text>
<text x="128.1" y="57.9" transform="rotate(-90 128.1 57.9)">D</text>
<text x="132.1" y="55.6">Q1</text>
<text x="143.3" y="55.6">Q3</text>
<text x="149.7" y="57.9" transform="rotate(-90 149.7 57.9)">D</text>
<text x="162.5" y="54.3">10</text>
<text x="178.8" y="54.3">GND</text>
<text x="188.2" y="57.9">PWR_FLAG</text>
<text x="196.8" y="54.3">Screw_Terminal_01x02</text>
<text x="76.7" y="60.7">IN_B</text>
<text x="84.8" y="64.3" transform="rotate(-90 84.8 64.3)">GND</text>
<text x="84.8" y="60.7">OUT_B</text>
<text x="222" y="63.2">GND</text>
<text x="84.3" y="67.3">U2</text>
<text x="84.3" y="69.8">TC4428xOA</text>
<text x="128.1" y="71.9" transform="rotate(-90 128.1 71.9)">D</text>
<text x="149.7" y="71.9" transform="rotate(-90 149.7 71.9)">D</text>
<text x="193" y="70.8">74HC08</text>
<text x="194.9" y="68.3">U5A</text>
<text x="230.8" y="69.2" transform="rotate(-90 230.8 69.2)">10k</text>
<text x="233.4" y="68.7" transform="rotate(-90 233.4 68.7)">R6</text>
<text x="81.8" y="77.2">GND</text>
<text x="112.9" y="73.4">R3</text>
<text x="113" y="75.9">10</text>
<text x="121.2" y="74.8">G</text>
<text x="132.1" y="74.6">Q2</text>
<text x="132.1" y="77.2">NMOS</text>
<text x="140.5" y="77.2">NMOS</text>
<text x="143.3" y="74.6">Q4</text>
<text x="155.4" y="74.8">G</text>
<text x="162.5" y="73.4">R4</text>
<text x="162.5" y="75.9">10</text>
<text x="211.7" y="76.4">U3A</text>
<text x="81.2" y="81">+12V</text>
<text x="89.6" y="82.8">C6</text>
<text x="117.8" y="82" transform="rotate(-90 117.8 82)">R11</text>
<text x="120.3" y="81.9" transform="rotate(-90 120.3 81.9)">47k</text>
<text x="128.1" y="79.5" transform="rotate(-90 128.1 79.5)">S</text>
<text x="149.7" y="79.5" transform="rotate(-90 149.7 79.5)">S</text>
<text x="157.2" y="82" transform="rotate(-90 157.2 82)">R12</text>
<text x="159.7" y="81.9" transform="rotate(-90 159.7 81.9)">47k</text>
<text x="209.8" y="78.9">74HC04</text>
<text x="70.8" y="87.7" transform="rotate(-90 70.8 87.7)">GND</text>
<text x="89.5" y="84.5">1uF/25V</text>
<text x="230.8" y="88.2" transform="rotate(-90 230.8 88.2)">10k</text>
<text x="233.4" y="87.7" transform="rotate(-90 233.4 87.7)">R5</text>
<text x="62.5" y="90.4">C5</text>
<text x="62.5" y="92.9">100nF/25V</text>
<text x="84.8" y="95.3" transform="rotate(-90 84.8 95.3)">V</text>
<text x="96.2" y="93" transform="rotate(-90 96.2 93)">GND</text>
<text x="136.4" y="92.4">GND</text>
<text x="222" y="93.7">GND</text>
<text x="76.7" y="97.5">IN_A</text>
<text x="85" y="97.5">OUT_A</text>
<text x="191.7" y="101.3">74HC08</text>
<text x="193.6" y="98.8">U6A</text>
<text x="222" y="96.2">GND</text>
<text x="233.4" y="101.7" transform="rotate(-90 233.4 101.7)">R7</text>
<text x="76.7" y="102.6">IN_B</text>
<text x="84.8" y="106.2" transform="rotate(-90 84.8 106.2)">GND</text>
<text x="84.8" y="102.6">OUT_B</text>
<text x="133.9" y="105.1">Motor_DC</text>
<text x="137" y="102.6">M1</text>
<text x="211.4" y="107.1">U4A</text>
<text x="230.8" y="102.2" transform="rotate(-90 230.8 102.2)">10k</text>
<text x="84.8" y="109.2">U1</text>
<text x="84.8" y="111.7">TC4428xOA</text>
<text x="131.2" y="109.1">+</text>
<text x="141.3" y="109.1">-</text>
<text x="209.5" y="109.7">74HC04</text>
<text x="81.8" y="119.1">GND</text>
<text x="230.8" y="117.4" transform="rotate(-90 230.8 117.4)">10k</text>
<text x="233.4" y="116.9" transform="rotate(-90 233.4 116.9)">R8</text>
<text x="210.5" y="121.6">GND</text>
<text x="158" y="130.8">74HC04</text>
<text x="159.8" y="128.2">U3B</text>
<text x="183.4" y="130.8">74HC04</text>
<text x="185.2" y="128.2">U3C</text>
<text x="208.8" y="130.8">74HC04</text>
<text x="210.6" y="128.2">U3D</text>
<text x="232.9" y="130.8">74HC04</text>
<text x="234.8" y="128.2">U3E</text>
<text x="257" y="130.8">74HC04</text>
<text x="258.9" y="128.2">U3F</text>
<text x="72.1" y="135.6">74HC08</text>
<text x="73.7" y="133">U5E</text>
<text x="88.6" y="132.9" transform="rotate(-90 88.6 132.9)">GND</text>
<text x="93.2" y="135" transform="rotate(-90 93.2 135)">C11</text>
<text x="116.5" y="132.8">74HC04</text>
<text x="118.4" y="135.3">U3G</text>
<text x="131.8" y="134.1" transform="rotate(-90 131.8 134.1)">GND</text>
<text x="136.3" y="135" transform="rotate(-90 136.3 135)">C12</text>
<text x="173.2" y="134.7" transform="rotate(-90 173.2 134.7)">GND</text>
<text x="198.6" y="134.7" transform="rotate(-90 198.6 134.7)">GND</text>
<text x="224" y="134.7" transform="rotate(-90 224 134.7)">GND</text>
<text x="248.1" y="134.7" transform="rotate(-90 248.1 134.7)">GND</text>
<text x="272.2" y="134.7" transform="rotate(-90 272.2 134.7)">GND</text>
<text x="69.6" y="141.9">GND</text>
<text x="78.9" y="141.9">VCC</text>
<text x="95.2" y="139.5" transform="rotate(-90 95.2 139.5)">100nF/10V</text>
<text x="95.2" y="141.9">+3.3V</text>
<text x="113.5" y="141.9">GND</text>
<text x="123.9" y="141.9">VCC</text>
<text x="138.4" y="139.5" transform="rotate(-90 138.4 139.5)">100nF/10V</text>
<text x="138.4" y="141.9">+3.3V</text>
<text x="59.9" y="146.3" transform="rotate(-90 59.9 146.3)">GND</text>
<text x="88.4" y="145.5">GND</text>
<text x="104.3" y="146.3" transform="rotate(-90 104.3 146.3)">GND</text>
<text x="117.3" y="149">74HC04</text>
<text x="131.8" y="149.4" transform="rotate(-90 131.8 149.4)">GND</text>
<text x="157.7" y="148.3">74HC04</text>
<text x="159.5" y="146.5">U4B</text>
<text x="183.1" y="148.3">74HC04</text>
<text x="184.9" y="146.5">U4C</text>
<text x="208.5" y="148.3">74HC04</text>
<text x="210.3" y="146.5">U4D</text>
<text x="232.6" y="148.3">74HC04</text>
<text x="234.5" y="146.5">U4E</text>
<text x="256.8" y="148.3">74HC04</text>
<text x="258.7" y="146.5">U4F</text>
<text x="71.8" y="152.3">74HC08</text>
<text x="73.2" y="150.6">U6E</text>
<text x="93.2" y="151.5" transform="rotate(-90 93.2 151.5)">C10</text>
<text x="95.2" y="156" transform="rotate(-90 95.2 156)">100nF/10V</text>
<text x="119.1" y="151.6">U4G</text>
<text x="136.3" y="151.5" transform="rotate(-90 136.3 151.5)">C13</text>
<text x="138.4" y="156" transform="rotate(-90 138.4 156)">100nF/10V</text>
<text x="173.2" y="151.2" transform="rotate(-90 173.2 151.2)">GND</text>
<text x="198.6" y="151.2" transform="rotate(-90 198.6 151.2)">GND</text>
<text x="224" y="151.2" transform="rotate(-90 224 151.2)">GND</text>
<text x="248.1" y="151.2" transform="rotate(-90 248.1 151.2)">GND</text>
<text x="272.2" y="151.2" transform="rotate(-90 272.2 151.2)">GND</text>
<text x="69.6" y="158.4">GND</text>
<text x="78.9" y="158.4">VCC</text>
<text x="96.5" y="158.4">+3.3V</text>
<text x="113.5" y="158.4">GND</text>
<text x="123.9" y="158.4">VCC</text>
<text x="138.4" y="158.4">+3.3V</text>
<text x="59.9" y="162.8" transform="rotate(-90 59.9 162.8)">GND</text>
<text x="64.7" y="167.6">74HC08</text>
<text x="97.8" y="167.6">74HC08</text>
<text x="104.3" y="162.8" transform="rotate(-90 104.3 162.8)">GND</text>
<text x="124.4" y="167.6">74HC08</text>
<text x="66.8" y="169.6">U5B</text>
<text x="84.3" y="172.8" transform="rotate(-90 84.3 172.8)">GND</text>
<text x="99.8" y="169.6">U5C</text>
<text x="117.3" y="172.8" transform="rotate(-90 117.3 172.8)">GND</text>
<text x="126.5" y="169.6">U5D</text>
<text x="144" y="172.8" transform="rotate(-90 144 172.8)">GND</text>
<text x="65.5" y="183.6">74HC08</text>
<text x="67.1" y="185.6">U6B</text>
<text x="98.5" y="183.6">74HC08</text>
<text x="100.1" y="185.6">U6C</text>
<text x="125.2" y="183.6">74HC08</text>
<text x="126.7" y="185.6">U6D</text>
<text x="84.3" y="189.3" transform="rotate(-90 84.3 189.3)">GND</text>
<text x="117.3" y="189.3" transform="rotate(-90 117.3 189.3)">GND</text>
<text x="144" y="189.3" transform="rotate(-90 144 189.3)">GND</text>
</g>
<g font-size=".8" fill="#006464">
<text x="84.8" y="52.2" transform="rotate(-90 84.8 52.2)">DD</text>
<text x="84.8" y="94.1" transform="rotate(-90 84.8 94.1)">DD</text>
</g>
</svg>
